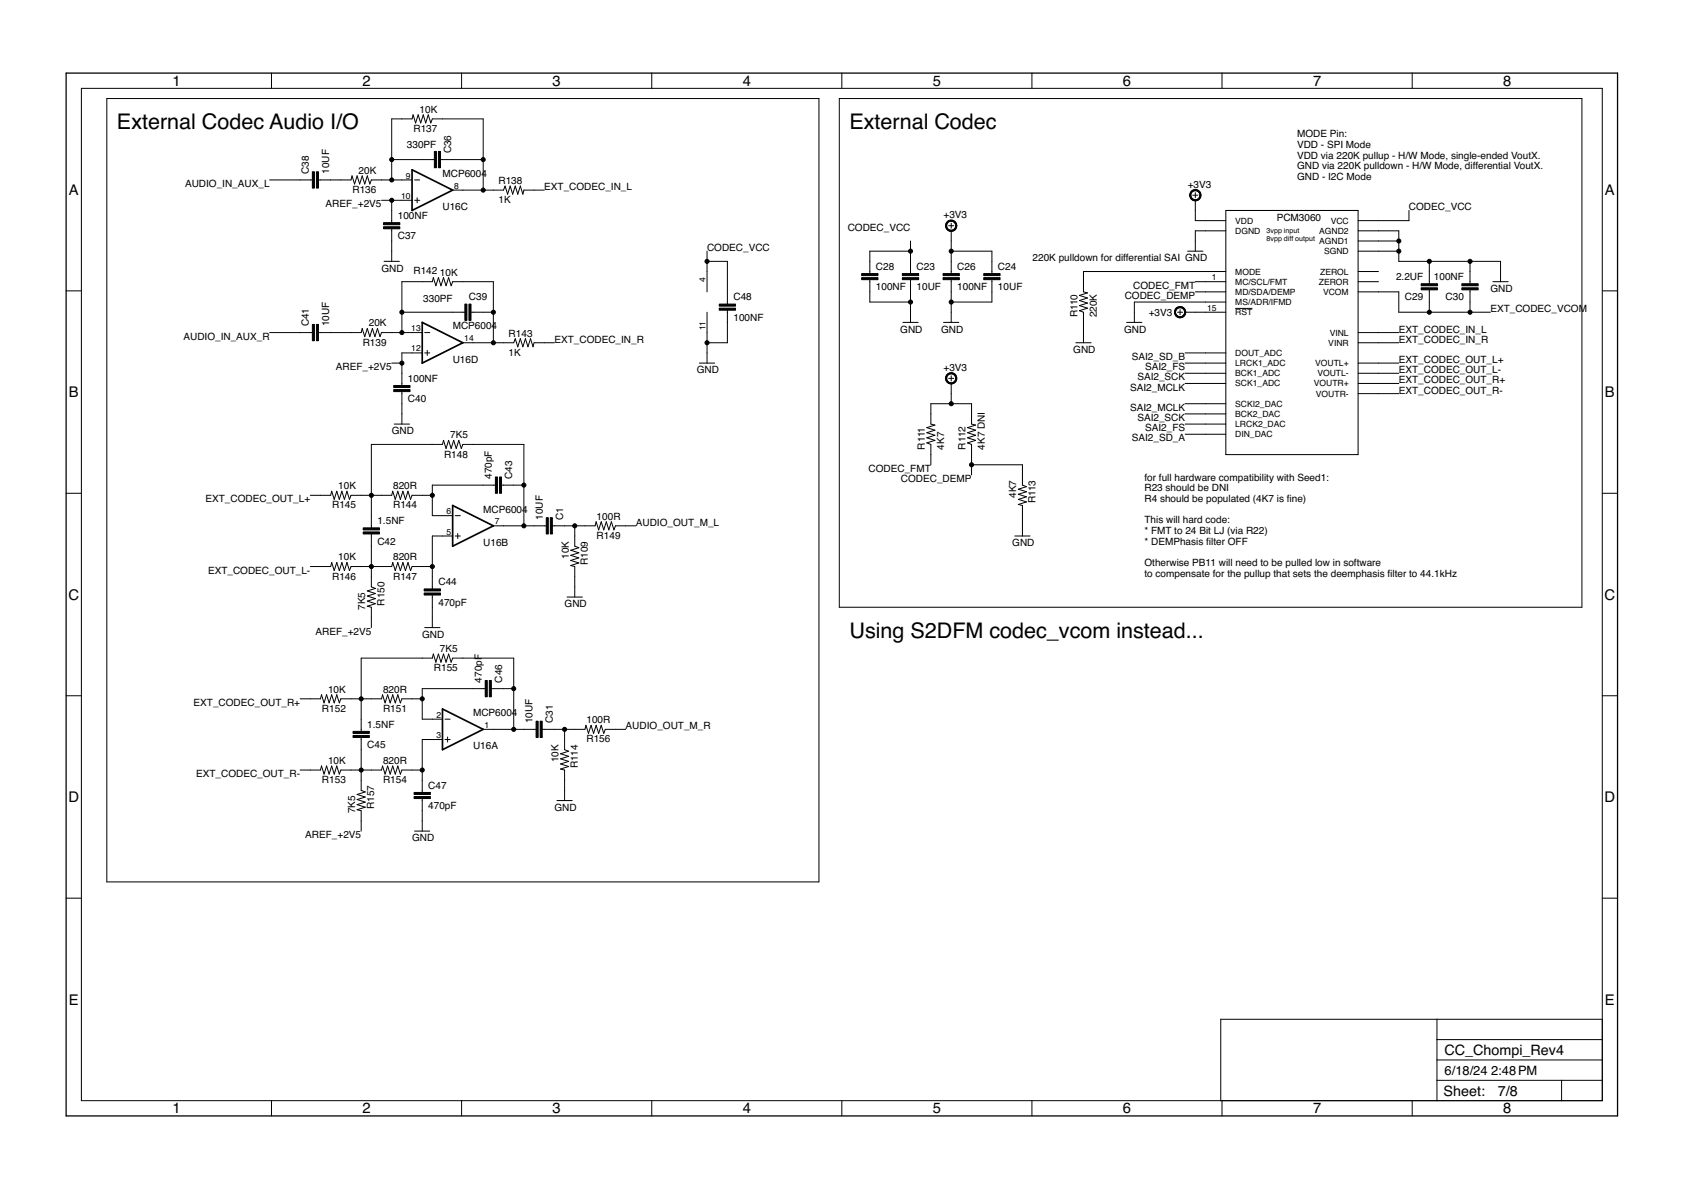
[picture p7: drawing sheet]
<svg xmlns="http://www.w3.org/2000/svg" width="420mm" height="297mm" viewBox="0 0 420 297" stroke-linecap="round" stroke-linejoin="round" font-family="sans-serif">
<g fill="none" stroke="#000" stroke-width=".25">
<path d="M67.8 18.2v3.9M115.2 18.2v3.9M162.7 18.2v3.9M210.2 18.2v3.9M257.6 18.2v3.9M305.1 18.2v3.9M352.6 18.2v3.9M20.3 22.1h379.7v252.6h-379.7zM26.7 24.6h177.7v195.5h-177.7zM97.8 39.8h10.6M110 39.8h10.6M209.5 24.6h185.4v127h-185.4z"/>
<path d="M67.3 44.9h10.7M79.5 44.9h8.1l.3-1 .6 2 .7-2 .6 2 .6-2 .7 2 .6-2 .6 2 .4-1h10.2M95.2 50h7.7M97.8 44.9v-15.2h5.1l.2-1 .7 2 .6-2 .6 2 .7-2 .6 2 .6-2 .6 2 .4-1h12.7v17.8M97.8 50v5.6M97.8 57.1v8.1M103.5 44.9h1.3M103.5 50h1.3M104.1 49.4v1.2M113 47.5h12.7l.4-1.1 .6 2.1 .7-2.1 .6 2.1 .6-2.1 .7 2.1 .6-2.1 .6 2.1 .3-1h5.1M236.8 56.3h1.3M237.5 55.7v1.3"/>
<path d="M237.5 57.6v10.7M297.8 48.7h1.2M298.4 50v5.1h7.6M298.4 48.1v1.3M306 57.6h-7.6v5.1M306 52.5h33v61h-33zM339 57.6h10.2v7.6h25.4v5.1M351.7 52.5v2.6h-12.7M16.5 72.6h3.8M95.9 65.2h3.8M100.3 77.9h15.8M117.6 77.9h5.6"/>
<path d="M176.5 62.7v10.2M176.5 77.9v12.7M176.5 65.2h5.1v10.7M181.6 77.4v8.2h-5.1M217.1 69.8v5.6h10.2M227.3 60.2v8.1M227.3 69.8v10.7M227.3 62.7h-10.2v5.6M237.5 62.7h10.1v5.6M237.5 69.8v10.7M247.6 69.8v5.6h-10.1M294 77.9h1.2"/>
<path d="M294.6 77.3v1.3M295.9 77.9h10.1M296.5 62.7h3.8M298.4 70.3h7.6M298.4 72.9h7.6M306 67.8h-35.5v5.1l1 .2-2 .6 2 .7-2 .6 2 .6-2 .7 2 .6-2 .7 1 .3v7.7M306 75.4h-22.8v5.1M308.4 77h4.3M339 70.3h5.1M339 72.9h10.2v5h22.9M339 67.8h5.1M339 62.7h10.2"/>
<path d="M339 60.2h10.2M356.8 65.2v5.6M356.8 72.3v5.6M367 65.2v5.6M367 72.3v5.6M372.7 70.3h3.8M400 72.6h3.8M67.3 83h10.7M79.5 83h10.7l.2-1 .7 2 .6-2 .6 2 .7-2 .6 2 .6-2 .7 2 .3-1h10.2M97.8 90.6h2.5M100.3 83v-12.7h7.6l.3-1 .6 2 .7-2 .6 2 .6-2 .7 2 .6-2 .6 2 .4-1h10.2v15.3M100.3 97.7v8.2"/>
<path d="M105.4 88.1h-5.1v8.1M106 88.1h1.3M106 83h1.3M106.7 87.5v1.2M115.5 85.6h12.7l.4-1.1 .7 2.1 .6-2.1 .6 2.1 .7-2.1 .6 2.1 .6-2.1 .7 2.1 .2-1h5.1M174.6 90.6h3.8M225.4 80.5h3.8M235.6 80.5h3.8M236.8 94.4h1.3M237.5 93.8v1.3M237.5 95.7v5.1M268.6 85.6h3.8"/>
<path d="M281.3 80.5h3.8M295.9 88.1h10.1M295.9 90.6h10.1M295.9 93.2h10.1M295.9 95.7h10.1M339 90.6h10.2M339 93.2h10.2M339 95.7h10.2M339 98.3h10.2M339 83h10.2M339 85.6h10.2M98.4 105.9h3.8"/>
<path d="M232.4 116v-5.1l-1-.3 2-.7-2-.6 2-.7-2-.6 2-.6-2-.7 2-.6-1-.2v-5.1h10.1v5.1l1.1 .2-2.1 .6 2.1 .7-2.1 .6 2.1 .6-2.1 .7 2.1 .6-2.1 .7 1 .3v7.7M242.5 116h12.7v5.1l1.1 .4-2.1 .6 2.1 .6-2.1 .7 2.1 .6-2.1 .7 2.1 .6-2.1 .6 1 .3v7.6M295.9 100.8h10.1M295.9 103.3h10.1M295.9 105.9h10.1M295.9 108.4h10.1M16.5 123.1h3.8M77.5 123.6h5l.3-1 .6 2.1 .7-2.1 .6 2.1 .6-2.1 .7 2.1 .6-2.1 .6 2.1 .4-1.1h10.2l.2-1 .7 2.1 .6-2.1 .6 2.1 .7-2.1 .6 2.1 .7-2.1 .6 2.1 .4-1.1h5M92.7 133.3v13.2l1 .4-2 .6 2 .6-2 .7 2 .6-2 .7 2 .6-2 .6 1 .3v5.1M113 133.8h-5.1v13.2M113.6 133.8h1.3M113.6 128.7h1.3"/>
<path d="M114.3 133.2v1.2M123.2 131.3h13.2M123.7 121.1h-15.8v7.6h5.1M125.2 121.1h5.6M130.8 131.3v-20.4h-15.3l-.3 1.1-.7-2.1-.6 2.1-.6-2.1-.7 2.1-.6-2.1-.6 2.1-.7-2.1-.2 1h-17.8v20.9M137.9 131.3h10.7l.2-1.1 .7 2.1 .6-2.1 .6 2.1 .7-2.1 .6 2.1 .6-2.1 .7 2.1 .3-1h5.1M143.5 131.3v5l1 .4-2 .7 2 .6-2 .6 2 .7-2 .6 2 .6-2 .7 1 .2v7.6M253.3 133.8h3.9M400 123.1h3.8M77.5 141.4h5l.3-1 .6 2 .7-2 .6 2 .6-2 .7 2 .6-2 .6 2 .4-1h10.2l.2-1 .7 2 .6-2 .6 2 .7-2 .6 2 .7-2 .6 2 .4-1h5M106 156.7h3.8M107.9 148.5v8.2"/>
<path d="M141.6 149h3.8M16.5 173.7h3.8M74.9 174.4h5.1l.3-1 .6 2.1 .6-2.1 .7 2.1 .6-2.1 .6 2.1 .7-2.1 .6 2.1 .4-1.1h10.1l.3-1 .6 2.1 .7-2.1 .6 2.1 .6-2.1 .7 2.1 .6-2.1 .6 2.1 .4-1.1h5.1M111.1 179.5h1.3M121.1 171.9h-15.7v7.6h5.1M122.7 171.9h5.5M400 173.7h3.8M74.9 192.2h5.1l.3-1 .6 2 .6-2 .7 2 .6-2 .6 2 .7-2 .6 2 .4-1h10.1l.3-1 .6 2 .7-2 .6 2 .6-2 .7 2 .6-2 .6 2 .4-1h5.1M90.2 184.1v13.2l1 .4-2 .6 2 .6-2 .7 2 .6-2 .7 2 .6-2 .6 1 .3v5.1M105.4 199.3v8.2M110.5 184.6h-5.1v13.2M111.1 184.6h1.3"/>
<path d="M111.7 184v1.2M120.6 182.1h13.2M128.2 182.1v-17.8h-15.2l-.4 1-.6-2-.6 2-.7-2-.6 2-.6-2-.7 2-.6-2-.3 1h-17.7v18.3M135.4 182.1h10.6l.3-1.1 .6 2.1 .7-2.1 .6 2.1 .6-2.1 .7 2.1 .6-2.1 .6 2.1 .4-1h5.1M139 199.8h3.9M140.9 182.1v5l1.1 .4-2.1 .7 2.1 .6-2.1 .6 2.1 .7-2.1 .6 2.1 .6-2.1 .7 1 .2v7.6M103.5 207.5h3.8M16.5 224.2h3.8M400 224.2h3.8M358.7 254.4v20.3M358.7 259.5h41.3M400 254.4h-95.2v20.3"/>
<path d="M67.8 274.7v3.9M115.2 274.7v3.9M162.7 274.7v3.9M210.2 274.7v3.9M257.6 274.7v3.9M305.1 274.7v3.9M352.6 274.7v3.9M358.7 269.7h41.3M358.7 264.6h41.3M389.8 269.7v5"/>
</g>
<path d="M16.5 18.2h387.3v260.4h-387.3z" fill="none" stroke="#000" stroke-width=".32"/>
<g fill="#000" stroke="#000" stroke-width=".25">
<path d="M108.4 37.8h.5v4.1h-.5zM109.5 37.8h.5v4.1h-.5zM78 42.9h.5v4h-.5zM79 42.9h.5v4h-.5zM95.8 55.6h4v.5h-4zM95.8 56.6h4v.5h-4zM116.1 75.9h.5v4.1h-.5zM117.1 75.9h.5v4.1h-.5zM179.6 76.9h4v.5h-4zM179.6 75.9h4v.5h-4zM215.1 69.3h4.1v.5h-4.1zM215.1 68.3h4.1v.5h-4.1z"/>
<path d="M225.3 69.3h4v.5h-4zM225.3 68.3h4v.5h-4zM235.4 69.3h4.1v.5h-4.1zM235.4 68.3h4.1v.5h-4.1zM245.6 69.3h4.1v.5h-4.1zM245.6 68.3h4.1v.5h-4.1zM354.8 70.8h4.1v.5h-4.1zM354.8 71.8h4.1v.5h-4.1zM365 70.8h4v.5h-4zM365 71.8h4v.5h-4zM78 81h.5v4h-.5zM79 81h.5v4h-.5z"/>
<path d="M98.3 96.2h4.1v.5h-4.1zM98.3 97.2h4.1v.5h-4.1zM123.7 119.1h.5v4h-.5zM124.7 119.1h.5v4h-.5zM90.7 131.8h4v.5h-4zM90.7 132.8h4v.5h-4zM136.4 129.2h.5v4.1h-.5zM137.4 129.2h.5v4.1h-.5zM105.9 148h4.1v.5h-4.1zM105.9 147h4.1v.5h-4.1zM121.1 169.9h.5v4h-.5zM122.2 169.9h.5v4h-.5z"/>
<path d="M88.1 182.6h4.1v.5h-4.1zM88.1 183.6h4.1v.5h-4.1zM103.4 198.8h4v.5h-4zM103.4 197.8h4v.5h-4zM133.8 180h.5v4.1h-.5zM134.9 180h.5v4.1h-.5z"/>
</g>
<path d="M102.9 42.4l10.1 5.1-10.1 5zM105.4 80.5l10.1 5.1-10.1 5zM113 126.2l10.2 5.1-10.2 5zM110.5 177l10.1 5.1-10.1 5z" fill="none" stroke="#000" stroke-width=".42"/>
<g fill="#000" stroke="#000" stroke-width=".25">
<path d="M236.5 55.4a1.39 1.39 0 0 1 2.2 .2 1.39 1.39 0 0 1-.9 2.1 1.39 1.39 0 0 1-1.7-1.4h.2a1.14 1.14 0 0 1 1.7-.9 1.14 1.14 0 0 1 .1 1.9 1.14 1.14 0 0 1-1.8-.7v-.3h-.2z" fill-rule="evenodd"/>
<path d="M236.5 55.4a1.39 1.39 0 0 1 2.2 .2 1.39 1.39 0 0 1-.9 2.1 1.39 1.39 0 0 1-1.7-1.4h.2a1.14 1.14 0 0 1 1.7-.9 1.14 1.14 0 0 1 .1 1.9 1.14 1.14 0 0 1-1.8-.7v-.3h-.2z" fill-rule="evenodd"/>
<path d="M297.4 47.8a1.4 1.4 0 0 1 2.2 .2 1.4 1.4 0 0 1-.8 2.1 1.4 1.4 0 0 1-1.8-1.4h.3a1.15 1.15 0 0 1 1.6-1.1 1.15 1.15 0 0 1 .3 2 1.15 1.15 0 0 1-1.9-.6v-.3h-.3z" fill-rule="evenodd"/>
<path d="M297.4 47.8a1.4 1.4 0 0 1 2.2 .2 1.4 1.4 0 0 1-.8 2.1 1.4 1.4 0 0 1-1.8-1.4h.3a1.15 1.15 0 0 1 1.6-1.1 1.15 1.15 0 0 1 .3 2 1.15 1.15 0 0 1-1.9-.6v-.3h-.3z" fill-rule="evenodd"/>
<path d="M293.6 77a1.4 1.4 0 0 1 2.2 .2 1.4 1.4 0 0 1-.8 2.1 1.4 1.4 0 0 1-1.8-1.4h.3a1.15 1.15 0 0 1 1.6-1.1 1.15 1.15 0 0 1 .3 2 1.15 1.15 0 0 1-1.9-.6v-.3h-.3z" fill-rule="evenodd"/>
<path d="M293.6 77a1.4 1.4 0 0 1 2.2 .2 1.4 1.4 0 0 1-.8 2.1 1.4 1.4 0 0 1-1.8-1.4h.3a1.15 1.15 0 0 1 1.6-1.1 1.15 1.15 0 0 1 .3 2 1.15 1.15 0 0 1-1.9-.6v-.3h-.3z" fill-rule="evenodd"/>
<path d="M236.5 93.5a1.4 1.4 0 0 1 2.2 .2 1.4 1.4 0 0 1-.8 2.1 1.4 1.4 0 0 1-1.8-1.4h.2a1.14 1.14 0 0 1 1.7-.9 1.14 1.14 0 0 1 .1 1.9 1.14 1.14 0 0 1-1.8-.7v-.3h-.2z" fill-rule="evenodd"/>
<path d="M236.5 93.5a1.4 1.4 0 0 1 2.2 .2 1.4 1.4 0 0 1-.8 2.1 1.4 1.4 0 0 1-1.8-1.4h.2a1.14 1.14 0 0 1 1.7-.9 1.14 1.14 0 0 1 .1 1.9 1.14 1.14 0 0 1-1.8-.7v-.3h-.2z" fill-rule="evenodd"/>
<circle cx="97.8" cy="39.8" r=".51"/>
<circle cx="120.6" cy="39.8" r=".51"/>
<circle cx="97.8" cy="44.9" r=".51"/>
<circle cx="97.8" cy="50" r=".51"/>
<circle cx="120.6" cy="47.5" r=".51"/>
<circle cx="100.3" cy="77.9" r=".51"/>
<circle cx="123.2" cy="77.9" r=".51"/>
<circle cx="176.5" cy="65.2" r=".51"/>
<circle cx="227.3" cy="62.7" r=".51"/>
<circle cx="227.3" cy="75.4" r=".51"/>
<circle cx="237.5" cy="62.7" r=".51"/>
<circle cx="237.5" cy="75.4" r=".51"/>
<circle cx="349.2" cy="60.2" r=".51"/>
<circle cx="349.2" cy="62.7" r=".51"/>
<circle cx="356.8" cy="65.2" r=".51"/>
<circle cx="356.8" cy="77.9" r=".51"/>
<circle cx="367" cy="77.9" r=".51"/>
<circle cx="367" cy="65.2" r=".51"/>
<circle cx="100.3" cy="90.6" r=".51"/>
<circle cx="100.3" cy="83" r=".51"/>
<circle cx="123.2" cy="85.6" r=".51"/>
<circle cx="176.5" cy="85.6" r=".51"/>
<circle cx="237.5" cy="100.8" r=".51"/>
<circle cx="242.5" cy="116" r=".51"/>
<circle cx="92.7" cy="123.6" r=".51"/>
<circle cx="107.9" cy="123.6" r=".51"/>
<circle cx="130.8" cy="131.3" r=".51"/>
<circle cx="130.8" cy="121.1" r=".51"/>
<circle cx="143.5" cy="131.3" r=".51"/>
<circle cx="92.7" cy="141.4" r=".51"/>
<circle cx="107.9" cy="141.4" r=".51"/>
<circle cx="90.2" cy="174.4" r=".51"/>
<circle cx="105.4" cy="174.4" r=".51"/>
<circle cx="128.2" cy="171.9" r=".51"/>
<circle cx="90.2" cy="192.2" r=".51"/>
<circle cx="105.4" cy="192.2" r=".51"/>
<circle cx="128.2" cy="182.1" r=".51"/>
<circle cx="140.9" cy="182.1" r=".51"/>
</g>
<g font-size="5.4">
<text x="29.2" y="32.2">External Codec Audio I/O</text>
<text x="212.1" y="32.2">External Codec</text>
<text x="212.1" y="159.2">Using S2DFM codec_vcom instead...</text>
</g>
<g font-size="3.7">
<text x="43" y="21.4">1</text>
<text x="90.5" y="21.4">2</text>
<text x="138" y="21.4">3</text>
<text x="185.4" y="21.4">4</text>
<text x="232.9" y="21.4">5</text>
<text x="280.3" y="21.4">6</text>
<text x="327.8" y="21.4">7</text>
<text x="375.3" y="21.4">8</text>
<text x="17.2" y="48.6">A</text>
<text x="400.7" y="48.6">A</text>
<text x="17.2" y="99.2">B</text>
<text x="400.7" y="99.2">B</text>
<text x="17.1" y="149.7">C</text>
<text x="400.6" y="149.7">C</text>
<text x="17.1" y="200.2">D</text>
<text x="400.6" y="200.2">D</text>
<text x="17.2" y="250.8">E</text>
<text x="400.7" y="250.8">E</text>
<text x="43" y="277.9">1</text>
<text x="90.5" y="277.9">2</text>
<text x="138" y="277.9">3</text>
<text x="185.4" y="277.9">4</text>
<text x="232.9" y="277.9">5</text>
<text x="280.3" y="277.9">6</text>
<text x="327.8" y="277.9">7</text>
<text x="375.3" y="277.9">8</text>
</g>
<g font-size="3.6">
<text x="360.6" y="263.3">CC_Chompi_Rev4</text>
<text x="360.4" y="273.6">Sheet:</text>
<text x="374" y="273.5">7/8</text>
</g>
<g font-size="3.2">
<text x="360.6" y="268.4">6/18/24</text>
<text x="372.3" y="268.4">2:48PM</text>
</g>
<g font-size="2.5">
<text x="104.8" y="28.2">10K</text>
<text x="103.2" y="33">R137</text>
<text x="323.8" y="34.2">MODE Pin:</text>
<text x="101.6" y="36.9">330PF</text>
<text x="112.6" y="38.3" transform="rotate(-90 112.6 38.3)">C36</text>
<text x="323.8" y="36.9">VDD - SPI Mode</text>
<text x="323.8" y="39.6">VDD via 220K pullup - H/W Mode, single-ended VoutX.</text>
<text x="46.2" y="46.7">AUDIO_IN_AUX_L</text>
<text x="77.1" y="43.4" transform="rotate(-90 77.1 43.4)">C38</text>
<text x="82.2" y="43.4" transform="rotate(-90 82.2 43.4)">10UF</text>
<text x="89.5" y="43.4">20K</text>
<text x="110.5" y="44.2">MCP6004</text>
<text x="124.4" y="46">R138</text>
<text x="135.9" y="47.5">EXT_CODEC_IN_L</text>
<text x="296.5" y="46.8">+3V3</text>
<text x="323.8" y="42.2">GND via 220K pulldown - H/W Mode, differential VoutX.</text>
<text x="323.8" y="44.9">GND - I2C Mode</text>
<text x="81.3" y="51.8">AREF_+2V5</text>
<text x="88" y="48.2">R136</text>
<text x="110.5" y="52.4">U16C</text>
<text x="124.4" y="50.8">1K</text>
<text x="351.8" y="52.5">CODEC_VCC</text>
<text x="99.3" y="54.7">100NF</text>
<text x="99.3" y="59.8">C37</text>
<text x="211.6" y="57.6">CODEC_VCC</text>
<text x="235.6" y="54.4">+3V3</text>
<text x="318.7" y="55.1">PCM3060</text>
<text x="176.5" y="62.7">CODEC_VCC</text>
<text x="257.8" y="65.2">220K pulldown for differential SAI GND</text>
<text x="95.2" y="67.8">GND</text>
<text x="103.2" y="68.5">R142</text>
<text x="109.8" y="68.8">10K</text>
<text x="218.7" y="67.4">C28</text>
<text x="228.8" y="67.4">C23</text>
<text x="239" y="67.4">C26</text>
<text x="249.1" y="67.4">C24</text>
<text x="348.5" y="69.9">2.2UF</text>
<text x="358" y="69.9">100NF</text>
<text x="105.7" y="75.4">330PF</text>
<text x="117.1" y="75">C39</text>
<text x="183.1" y="75">C48</text>
<text x="218.7" y="72.5">100NF</text>
<text x="228.8" y="72.5">10UF</text>
<text x="239" y="72.5">100NF</text>
<text x="249.1" y="72.5">10UF</text>
<text x="280.8" y="74.6">CODEC_DEMP</text>
<text x="282.9" y="72.1">CODEC_FMT</text>
<text x="350.7" y="75">C29</text>
<text x="360.9" y="75">C30</text>
<text x="372.1" y="72.8">GND</text>
<text x="372.1" y="77.9">EXT_CODEC_VCOM</text>
<text x="77.1" y="81.5" transform="rotate(-90 77.1 81.5)">C41</text>
<text x="82.2" y="81.5" transform="rotate(-90 82.2 81.5)">10UF</text>
<text x="92.1" y="81.5">20K</text>
<text x="113" y="82.2">MCP6004</text>
<text x="183.1" y="80.1">100NF</text>
<text x="224.8" y="83">GND</text>
<text x="234.9" y="83">GND</text>
<text x="269" y="79.2" transform="rotate(-90 269 79.2)">R110</text>
<text x="273.8" y="79.2" transform="rotate(-90 273.8 79.2)">220K</text>
<text x="280.6" y="83">GND</text>
<text x="286.8" y="78.8">+3V3</text>
<text x="349.2" y="83">EXT_CODEC_IN_L</text>
<text x="45.8" y="84.8">AUDIO_IN_AUX_R</text>
<text x="90.5" y="86.3">R139</text>
<text x="127" y="88.8">1K</text>
<text x="127" y="84">R143</text>
<text x="138.4" y="85.5">EXT_CODEC_IN_R</text>
<text x="267.9" y="88.1">GND</text>
<text x="282.5" y="89.9">SAI2_SD_B</text>
<text x="349.2" y="85.5">EXT_CODEC_IN_R</text>
<text x="83.8" y="92.4">AREF_+2V5</text>
<text x="101.8" y="95.3">100NF</text>
<text x="113" y="90.5">U16D</text>
<text x="174" y="93.2">GND</text>
<text x="235.6" y="92.5">+3V3</text>
<text x="283.9" y="94.9">SAI2_SCK</text>
<text x="285.9" y="92.4">SAI2_FS</text>
<text x="349.2" y="90.6">EXT_CODEC_OUT_L+</text>
<text x="349.2" y="95.7">EXT_CODEC_OUT_R+</text>
<text x="349.2" y="93.2">EXT_CODEC_OUT_L-</text>
<text x="101.8" y="100.4">C40</text>
<text x="282.1" y="97.5">SAI2_MCLK</text>
<text x="349.2" y="98.2">EXT_CODEC_OUT_R-</text>
<text x="282.1" y="102.6">SAI2_MCLK</text>
<text x="283.9" y="105.1">SAI2_SCK</text>
<text x="285.9" y="107.6">SAI2_FS</text>
<text x="97.8" y="108.4">GND</text>
<text x="112.4" y="109.4">7K5</text>
<text x="230.9" y="112.2" transform="rotate(-90 230.9 112.2)">R111</text>
<text x="235.7" y="112.2" transform="rotate(-90 235.7 112.2)">4K7</text>
<text x="241" y="112.2" transform="rotate(-90 241 112.2)">R112</text>
<text x="245.8" y="112.2" transform="rotate(-90 245.8 112.2)">4K7 DNI</text>
<text x="282.5" y="110.2">SAI2_SD_A</text>
<text x="110.9" y="114.2">R148</text>
<text x="122.8" y="119.6" transform="rotate(-90 122.8 119.6)">470pF</text>
<text x="127.9" y="119.6" transform="rotate(-90 127.9 119.6)">C43</text>
<text x="216.8" y="117.8">CODEC_FMT</text>
<text x="285.7" y="120">for full hardware compatibility with Seed1:</text>
<text x="51.3" y="125.4">EXT_CODEC_OUT_L+</text>
<text x="84.4" y="122.1">10K</text>
<text x="98.2" y="122.1">820R</text>
<text x="224.9" y="120.3">CODEC_DEMP</text>
<text x="253.7" y="124.3" transform="rotate(-90 253.7 124.3)">4K7</text>
<text x="258.5" y="125.6" transform="rotate(-90 258.5 125.6)">R113</text>
<text x="285.7" y="122.6">R23 should be DNI</text>
<text x="285.7" y="125.3">R4 should be populated (4K7 is fne)</text>
<text x="321.3" y="125.3">i</text>
<text x="82.9" y="126.9">R145</text>
<text x="94.2" y="130.9">1.5NF</text>
<text x="98.2" y="126.9">R144</text>
<text x="120.6" y="128">MCP6004</text>
<text x="135.5" y="129.7" transform="rotate(-90 135.5 129.7)">10UF</text>
<text x="140.6" y="129.7" transform="rotate(-90 140.6 129.7)">C1</text>
<text x="149" y="129.7">100R</text>
<text x="158.7" y="131.3">AUDIO_OUT_M_L</text>
<text x="285.7" y="130.6">This will hard code:</text>
<text x="94.2" y="136">C42</text>
<text x="120.6" y="136.2">U16B</text>
<text x="149" y="134.5">R149</text>
<text x="252.7" y="136.3">GND</text>
<text x="285.7" y="133.3">* FMT to 24 Bit LJ (via R22)</text>
<text x="285.7" y="136">* DEMPhasis flter OFF</text>
<text x="301.1" y="136">i</text>
<text x="51.9" y="143.2">EXT_CODEC_OUT_L-</text>
<text x="84.4" y="139.9">10K</text>
<text x="98.2" y="139.9">820R</text>
<text x="142" y="139.5" transform="rotate(-90 142 139.5)">10K</text>
<text x="146.8" y="141" transform="rotate(-90 146.8 141)">R109</text>
<text x="285.7" y="141.3">Otherwise PB11 will need to be pulled low in software</text>
<text x="285.7" y="144">to compensate for the pullup that sets the deemphasis flter to 44.1kHz</text>
<text x="346.4" y="144">i</text>
<text x="82.9" y="144.7">R146</text>
<text x="98.2" y="144.7">R147</text>
<text x="109.5" y="146.1">C44</text>
<text x="91.2" y="152.2" transform="rotate(-90 91.2 152.2)">7K5</text>
<text x="96" y="151.2" transform="rotate(-90 96 151.2)">R150</text>
<text x="109.5" y="151.2">470pF</text>
<text x="141" y="151.6">GND</text>
<text x="78.8" y="158.4">AREF_+2V5</text>
<text x="105.4" y="159.2">GND</text>
<text x="108.3" y="167.5">R155</text>
<text x="109.8" y="162.8">7K5</text>
<text x="81.9" y="172.9">10K</text>
<text x="95.6" y="172.9">820R</text>
<text x="120.3" y="170.4" transform="rotate(-90 120.3 170.4)">470pF</text>
<text x="125.3" y="170.4" transform="rotate(-90 125.3 170.4)">C46</text>
<text x="48.3" y="176.2">EXT_CODEC_OUT_R+</text>
<text x="80.4" y="177.7">R152</text>
<text x="95.6" y="177.7">R151</text>
<text x="118.1" y="178.7">MCP6004</text>
<text x="91.7" y="181.7">1.5NF</text>
<text x="133" y="180.5" transform="rotate(-90 133 180.5)">10UF</text>
<text x="138" y="180.5" transform="rotate(-90 138 180.5)">C31</text>
<text x="146.4" y="180.5">100R</text>
<text x="146.4" y="185.3">R156</text>
<text x="156.2" y="182.1">AUDIO_OUT_M_R</text>
<text x="81.9" y="190.7">10K</text>
<text x="91.7" y="186.7">C45</text>
<text x="95.6" y="190.7">820R</text>
<text x="118.1" y="187">U16A</text>
<text x="139.4" y="190.3" transform="rotate(-90 139.4 190.3)">10K</text>
<text x="144.2" y="191.6" transform="rotate(-90 144.2 191.6)">R114</text>
<text x="49" y="194">EXT_CODEC_OUT_R-</text>
<text x="80.4" y="195.5">R153</text>
<text x="95.6" y="195.5">R154</text>
<text x="106.9" y="196.9">C47</text>
<text x="88.6" y="203" transform="rotate(-90 88.6 203)">7K5</text>
<text x="93.4" y="202" transform="rotate(-90 93.4 202)">R157</text>
<text x="106.9" y="202">470pF</text>
<text x="138.4" y="202.4">GND</text>
<text x="76.2" y="209.2">AREF_+2V5</text>
<text x="102.9" y="210">GND</text>
</g>
<g font-size="2.1">
<text x="101.3" y="44.6">9</text>
<text x="113.4" y="47.1">8</text>
<text x="100.1" y="49.6">10</text>
<text x="308.4" y="55.8">VDD</text>
<text x="308.4" y="58.4">DGND</text>
<text x="329.3" y="58.4">AGND2</text>
<text x="332.2" y="55.8">VCC</text>
<text x="329.3" y="60.9">AGND1</text>
<text x="330.5" y="63.5">SGND</text>
<text x="176.2" y="70.5" transform="rotate(-90 176.2 70.5)">4</text>
<text x="302.5" y="70">1</text>
<text x="308.4" y="71.1">MC/SCL/FMT</text>
<text x="308.4" y="68.5">MODE</text>
<text x="329.2" y="71.1">ZEROR</text>
<text x="329.6" y="68.5">ZEROL</text>
<text x="301.3" y="77.6">15</text>
<text x="308.4" y="73.6">MD/SDA/DEMP</text>
<text x="308.4" y="76.2">MS/ADR/IFMD</text>
<text x="330.3" y="73.6">VCOM</text>
<text x="102.7" y="82.7">13</text>
<text x="176.2" y="82.5" transform="rotate(-90 176.2 82.5)">11</text>
<text x="308.4" y="78.7">RST</text>
<text x="332" y="83.8">VINL</text>
<text x="102.7" y="87.7">12</text>
<text x="115.9" y="85.2">14</text>
<text x="308.4" y="88.8">DOUT_ADC</text>
<text x="331.6" y="86.3">VINR</text>
<text x="308.4" y="91.4">LRCK1_ADC</text>
<text x="308.4" y="93.9">BCK1_ADC</text>
<text x="328.3" y="91.4">VOUTL+</text>
<text x="328.9" y="93.9">VOUTL-</text>
<text x="308.4" y="96.5">SCK1_ADC</text>
<text x="308.4" y="101.5">SCKI2_DAC</text>
<text x="328" y="96.5">VOUTR+</text>
<text x="328.5" y="99">VOUTR-</text>
<text x="308.4" y="104.1">BCK2_DAC</text>
<text x="308.4" y="106.6">LRCK2_DAC</text>
<text x="308.4" y="109.2">DIN_DAC</text>
<text x="111.5" y="128.4">6</text>
<text x="123.5" y="130.9">7</text>
<text x="111.5" y="133.4">5</text>
<text x="108.9" y="179.2">2</text>
<text x="108.9" y="184.2">3</text>
<text x="121" y="181.7">1</text>
</g>
<g font-size="1.8">
<text x="316.2" y="58.2">3vpp input</text>
<text x="316.2" y="60.2">8vpp diff output</text>
</g>
</svg>
